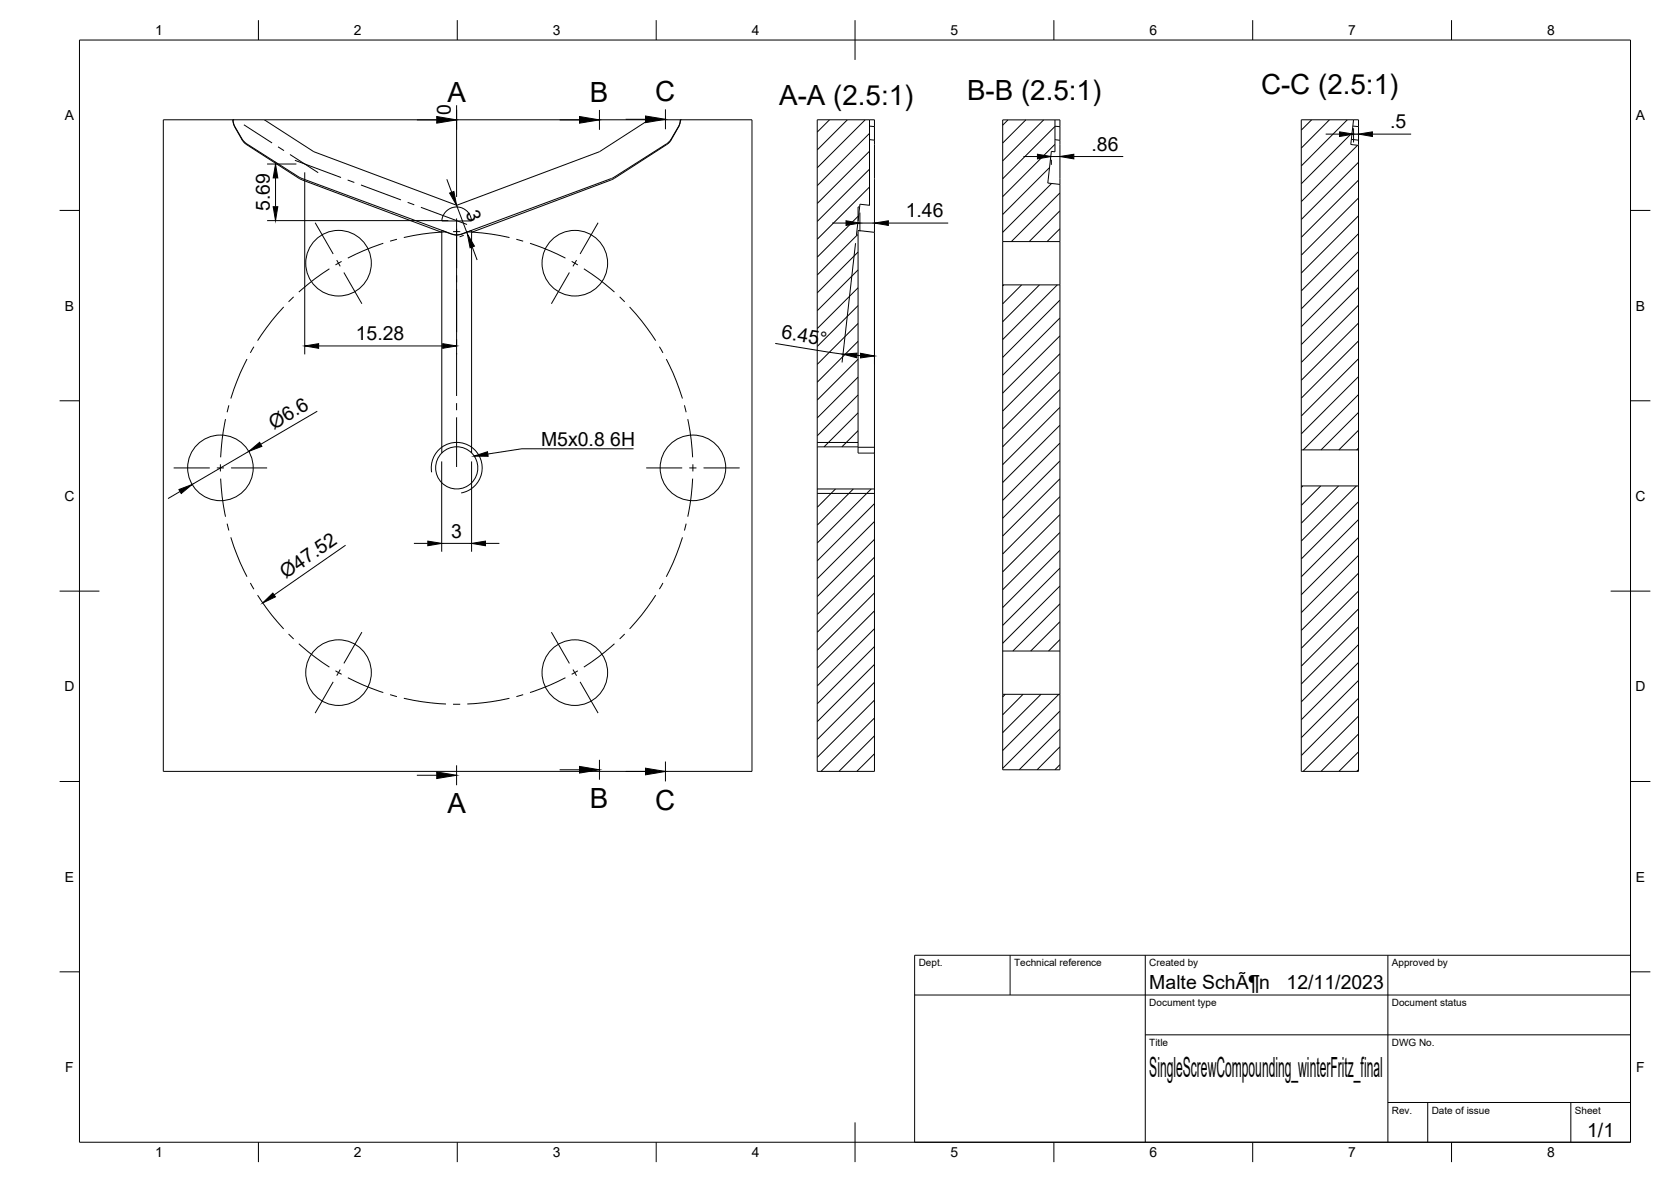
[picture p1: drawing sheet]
<svg xmlns="http://www.w3.org/2000/svg" width="420mm" height="297mm" viewBox="0 0 420 297" stroke-linecap="round" stroke-linejoin="round" font-family="sans-serif">
<!-- layer: Visible -->
<g fill="none" stroke="#000" stroke-width=".25">
<path d="M41.1 30.1h148v163.8h-148zM58.6 30.1l.4 1.7M58.6 30.1h.1M58.6 30.1l.4 1.6M59 31.8l1.9 3.4M59 31.7l1.9 3.3M59 31.7v.1M60.9 35l1.2 1.1 13.1 8.4M60.9 35.2l1.2 1.2 13.8 8.8 35.2 13.2M60.9 35v.2M66.5 30.1l12.4 8 35.9 13.5 35.9-13.5 12.5-8M168.7 35.2l-1.1 1.2-13.9 8.8-35.1 13.2"/>
<path d="M168.7 35v.2M168.7 35l-1.1 1.2-13.6 8.6-37.8 14-1.1 .2-1.6-.2M170.7 31.8l-2 3.4M170.7 31.7v.1M170.7 31.7l-2 3.3M171.1 30.1l-.4 1.7M171.1 30.1h.1M171.1 30.1l-.4 1.6M218.6 30.1v21.5l-2.4-.3v.7M218.6 31.7l1.3 .1M218.6 35.1l1.3 .1M219.9 31.8v-1.7h-14.4v82.2"/>
<path d="M219.9 35.2v78.7M219.9 31.8v3.4M265.3 30.1v8l-.9-.1-.9 8 3 .3M265.3 31.7l1.2 .1M265.3 35.1l1.2 .1M266.5 31.8v-1.7h-14.4v30.6M266.5 35.2v25.5M266.5 31.8v3.4M339.8 35l1.8 .2M340.1 31.7l1.5 .1M340.3 30.1l-.7 6.2 2 .2M341.6 31.8v-1.7h-14.4v83"/>
<path d="M341.6 35.2v77.9M341.6 31.8v3.4M75.2 44.5l38.3 14.3 1.1 .3a8 8 0 0 0 4-1.2v56M111.1 57.9v56M112.2 53.1a3.8 3.8 0 0 1 3.9-.9 3.8 3.8 0 0 1 2.5 3.3h-7.5l.2-1zM215.8 59.1v53.2M215.8 55.5l-.5 3.5 .5 .1M216.2 52l-.4 3.5M216.2 52h-.4v3.5M219.9 58.4l-4.1-.5v1.2M252.1 60.7v10.9M252.1 71.6v92"/>
<path d="M252.1 60.7h14.4M252.1 71.6h14.4M266.5 60.7v10.9M266.5 71.6v92M205.5 112.3v10.6M205.5 112.3h10.3M215.8 112.3v1.6h4.1M219.9 113.9v9M327.2 113.1v9M327.2 113.1h14.4M341.6 113.1v9M205.5 122.9v71h14.4v-71"/>
<path d="M205.5 122.9h14.4M327.2 122.1v71.8h14.4v-71.8M327.2 122.1h14.4M252.1 163.6v10.9M252.1 174.5v18.9h14.4v-18.9M252.1 163.6h14.4M252.1 174.5h14.4M266.5 163.6v10.9"/>
<circle cx="85.1" cy="66.1" r="8.2"/>
<circle cx="144.5" cy="66.1" r="8.2"/>
<circle cx="55.4" cy="117.6" r="8.2"/>
<circle cx="114.8" cy="117.6" r="5.3"/>
<circle cx="174.2" cy="117.6" r="8.2"/>
<circle cx="85.1" cy="169" r="8.2"/>
<circle cx="144.5" cy="169" r="8.2"/>
</g>
<!-- layer: Visible Narrow -->
<path d="M108.5 118.7a6.4 6.4 0 0 1 5.2-7.4 6.4 6.4 0 0 1 7.4 5.2 6.4 6.4 0 0 1-5.1 7.4M205.5 111.2h10.3M215.8 112.4h4.1M205.5 124h14.4" fill="none" stroke="#000" stroke-width=".25"/>
<!-- layer: BORDER -->
<g fill="none" stroke="#000" stroke-width=".25">
<path d="M20 10.1h390v276.9h-390zM65 5.1v5M115 5.1v5M165 5.1v5M215 5.1v10M265 5.1v5M315 5.1v5M365 5.1v5M15 52.9h5M410 52.9h5M15 100.7h5M410 100.7h5"/>
<path d="M15 148.6h10M405 148.6h10M15 196.4h5M410 196.4h5M15 244.2h5M410 244.2h5M65 287v5M115 287v5M165 287v5M215 282.1v9.9M265 287v5M315 287v5"/>
<path d="M365 287v5"/>
</g>
<!-- layer: TITLEBLOCK -->
<path d="M230 240.1h180v46.9h-180zM230 250h180M254 240.1v9.9M288 240.1v46.9M349 240.1v46.9M288 260.1h122M349 277.1h61M359 277.1v9.9M395 277.1v9.9" fill="none" stroke="#000" stroke-width=".25"/>
<!-- layer: Hatching -->
<g fill="none" stroke="#000" stroke-width=".25">
<path d="M208.6 30.1l-3.1 3.1M213 30.1l-7.5 7.6M217.5 30.1l-12 12M218.6 33.5l-13.1 13.1M218.6 38l-13.1 13.1M253.4 30.1l-1.3 1.4M257.9 30.1l-5.8 5.8M262.4 30.1l-10.3 10.3M265.2 31.8l-13.1 13.1M265.2 36.3l-13.1 13.1M329.8 30.1l-2.6 2.6M334.3 30.1l-7.1 7.1"/>
<path d="M338.8 30.1l-11.6 11.6M340 33.4l-12.8 12.8M341.3 36.5l-14.1 14.2M215.5 59.1l-10 10M215.8 54.4l-10.3 10.2M218.6 42.5l-13.1 13.1M218.6 47l-13.1 13.1M218.6 51.5l-.1 .1M263.9 42.1l-11.8 11.8M264.4 46.1l-12.3 12.3M266.5 48.5l-12.2 12.2M266.5 53l-7.7 7.7"/>
<path d="M266.5 57.5l-3.2 3.2M341.6 45.3l-14.4 14.3M341.6 54.2l-14.4 14.4M341.6 40.8l-14.4 14.3M341.6 49.7l-14.4 14.4M341.6 58.7l-14.4 14.4M215.8 63.3l-10.3 10.3M215.8 67.8l-10.3 10.3M215.8 72.3l-10.3 10.3M215.8 76.8l-10.3 10.2M252.4 71.6l-.3 .3M256.9 71.6l-4.8 4.8"/>
<path d="M261.4 71.6l-9.3 9.2M265.9 71.6l-13.8 13.7M266.5 75.4l-14.4 14.4M266.5 79.9l-14.4 14.4M341.6 63.2l-14.4 14.4M341.6 72.2l-14.4 14.4M341.6 67.7l-14.4 14.4M341.6 76.7l-14.4 14.4M215.8 81.3l-10.3 10.3M215.8 85.8l-10.3 10.2M215.8 90.3l-10.3 10.2M215.8 94.8l-10.3 10.2"/>
<path d="M215.8 99.3l-10.3 10.2M266.5 84.4l-14.4 14.4M266.5 88.9l-14.4 14.4M266.5 93.4l-14.4 14.4M266.5 97.9l-14.4 14.4M341.6 81.2l-14.4 14.4M341.6 90.2l-14.4 14.3M341.6 99.2l-13.9 13.9M341.6 85.7l-14.4 14.3M341.6 94.6l-14.4 14.4M215.8 103.7l-8.6 8.6M215.8 108.2l-4.1 4.1"/>
<path d="M266.5 102.4l-14.4 14.4M266.5 106.9l-14.4 14.3M266.5 111.4l-14.4 14.3M266.5 115.9l-14.4 14.3M341.6 108.1l-5 5M341.6 103.6l-9.5 9.5M341.6 112.6l-.5 .5M205.6 122.9l-.1 .1M210.1 122.9l-4.6 4.6M214.6 122.9l-9.1 9.1M219.1 122.9l-13.6 13.5M219.9 126.6l-14.4 14.3"/>
<path d="M219.9 131l-14.4 14.4M219.9 135.5l-14.4 14.4M266.5 120.3l-14.4 14.4M266.5 124.8l-14.4 14.4M266.5 129.3l-14.4 14.4M266.5 133.8l-14.4 14.4M266.5 138.3l-14.4 14.4M327.6 122.1l-.4 .4M332.1 122.1l-4.9 4.9M336.6 122.1l-9.4 9.4M341.1 122.1l-13.9 13.9M341.6 126.1l-14.4 14.3"/>
<path d="M341.6 130.6l-14.4 14.3M341.6 135.1l-14.4 14.3M341.6 139.6l-14.4 14.3M219.9 140l-14.4 14.4M219.9 144.5l-14.4 14.4M219.9 149l-14.4 14.4M219.9 153.5l-14.4 14.4M219.9 158l-14.4 14.4M266.5 142.8l-14.4 14.4M266.5 147.3l-14.4 14.4M266.5 151.8l-11.8 11.8M266.5 156.3l-7.3 7.3"/>
<path d="M341.6 144l-14.4 14.4M341.6 148.5l-14.4 14.4M341.6 153l-14.4 14.4M341.6 157.5l-14.4 14.4M219.9 162.5l-14.4 14.4M219.9 167l-14.4 14.3M219.9 171.5l-14.4 14.3M219.9 175.9l-14.4 14.4M252.8 174.5l-.7 .6M257.3 174.5l-5.2 5.1M261.8 174.5l-9.7 9.6M266.3 174.5l-14.2 14.1"/>
<path d="M266.5 160.7l-2.8 2.9M266.5 178.7l-14.4 14.4M341.6 162l-14.4 14.4M341.6 166.5l-14.4 14.4M341.6 171l-14.4 14.4M341.6 175.5l-14.4 14.4M341.6 180l-13.9 13.8M219.9 180.4l-13.4 13.4M219.9 184.9l-8.9 8.9M219.9 189.4l-4.4 4.4M266.5 183.2l-10.2 10.2M266.5 187.7l-5.7 5.7"/>
<path d="M266.5 192.2l-1.3 1.2M341.6 184.5l-9.4 9.3M341.6 188.9l-4.9 4.9M341.6 193.4l-.4 .4"/>
</g>
<!-- layer: Section Lines -->
<path d="M104.8 30.1h5M114.8 27.6v5M140.7 30.1h5M150.7 27.6v5M157.3 30h5M167.3 27.5v5M104.8 194.8h5M114.8 192.3v5M140.7 193.4h5M150.7 191v4.9M157.3 193.9h5M167.3 191.4v5" fill="none" stroke="#000" stroke-width=".25"/>
<path d="M109.8 29.3l5 .8-5 .9zM145.7 29.3l5 .8-5 .9zM162.3 29.2l5 .8-5 .8zM109.8 194l5 .8-5 .9zM145.7 192.6l5 .8-5 .9zM162.3 193l5 .9-5 .8z" fill="#000" stroke="#000" stroke-width=".25"/>
<!-- layer: Smart Centers -->
<g fill="none" stroke="#000" stroke-width=".25">
<path d="M61.3 31.4l7.1 4.5M69.9 36.9l1.5 1M72.9 38.8l7.1 4.6M74.1 40.3l11.6 4.3M79.2 56l4.6 7.8M87.4 45.2l1.7 .7M90.8 46.5l10 3.7M102.5 50.8l1.7 .7M105.8 52.1l11.6 4.3M112.1 58.3l-6 .5-4.6 .9M113.9 58.2h1.8M114.8 54.9v12.5"/>
<path d="M117.5 58.3l6 .5 4.6 .9M150.4 56l-4.5 7.8M71.3 77.1l-3 3.6-3.5 4.9M73.8 74.6l-1.2 1.2M82.8 67.5l-3.6 2.5-4.1 3.4M84.7 65.4l.9 1.5M85.9 65.7l-1.6 .9M86.5 68.5l4.5 7.8M96.4 61.1l-5 1.9-3.9 1.9M99.8 60.1l-1.7 .5M114.8 69.2v1.7M114.8 72.7v10.7"/>
<path d="M129.8 60.1l1.8 .5M133.3 61.1l4.9 1.9 4 1.9M143.2 68.5l-4.6 7.8M143.7 65.7l1.6 .9M145 65.4l-.9 1.5M146.8 67.5l3.6 2.5 4.1 3.4M155.8 74.6l1.3 1.2M158.3 77.1l3.1 3.6 3.5 4.9M62.1 90.2l-1.7 3.5-2.4 6.4M63.8 87.1l-.9 1.6M114.8 85.2v1.8M114.8 88.8v10.7"/>
<path d="M165.8 87.1l.9 1.6M167.5 90.2l1.7 3.5 2.4 6.4M43.7 117.6h9M54.5 117.6h1.8M55.4 116.7v1.8M56.7 105.3l-.9 5.3-.3 4.3M57.5 101.9l-.4 1.7M58.1 117.6h9.1M114.8 101.3v1.8M114.8 104.9v12.5M162.5 117.6h9M172.1 101.9l.4 1.7"/>
<path d="M172.9 105.3l.9 5.3 .4 4.3M173.3 117.6h1.8M174.2 116.7v1.8M176.9 117.6h9.1M55.5 120.3l.3 4.3 .9 5.2M57.1 131.6l.5 1.7M58 135l1.6 4.4 2.5 5.5M171.6 135l-1.5 4.4-2.6 5.5M172.5 131.6l-.4 1.7M174.2 120.3l-.4 4.3-.9 5.2M62.9 146.5l.9 1.6M64.8 149.6l3.5 4.9 3 3.5"/>
<path d="M72.6 159.3l1.2 1.3M91 158.9l-4.5 7.8M138.6 158.9l4.6 7.8M157.1 159.3l-1.3 1.3M164.9 149.6l-3.5 4.9-3.1 3.5M166.7 146.5l-.9 1.5M75.1 161.8l4.1 3.3 3.6 2.5M83.8 171.4l-4.6 7.8M84.3 168.6l1.6 .9M85.6 168.3l-.9 1.5M87.5 170.3l3.9 1.9 5 1.8M98.1 174.6l1.7 .5"/>
<path d="M101.5 175.5l4.6 .8 6 .6M113.9 177h1.8M128.1 175.5l-4.6 .8-6 .6M131.6 174.6l-1.8 .5M142.2 170.3l-4 1.9-4.9 1.8M144.1 168.3l.9 1.5M145.3 168.6l-1.6 .9M145.9 171.4l4.5 7.8M154.5 161.8l-4.1 3.3-3.6 2.5"/>
</g>
<!-- layer: FD_Dimensions -->
<g fill="none" stroke="#000" stroke-width=".25">
<path d="M114.8 26.4v23.1M257.3 39.3h3.6M264.4 39.3h2.1M270 39.3h12.4M333.3 33.7h3.5M340.3 32.2v3.6M340.3 33.7h1.3M341.6 32.2v3.6M345.1 33.7h9.7M67.2 41.2h7.3M67.2 55.4h45.5M69.3 44.7v7.3"/>
<path d="M76.6 43.3v45.8M112.4 45l1.2 3.3M114.8 57.5v31.6M114.8 51.6l2.7 7.2M116.6 59.1l-1.1 .4M209.2 56.1h3.5M216.2 53.4v4.8M216.2 56.1h3.7M223.4 56.1h15M264.4 40.1v1.3M118.7 62.1l1.3 3.2M215.1 61.1l-3.4 30"/>
<path d="M219.9 60.5v31.1M80.1 86.9h31.2M194.9 86.3l17.1 2.7M215.5 89.3l.9 .1M62.5 113.4l-14.2 8.4M79.8 103.3l-14.2 8.4M111.1 116v22.6M118.6 116v22.6M45.3 123.5l-3.1 1.8M86.9 137l-18 12.5M104.1 136.6h3.5M111.1 136.6h7.5"/>
<path d="M122.1 136.6h3.5"/>
</g>
<g fill="#000" stroke="#000" stroke-width=".25">
<path d="M260.9 38.8l3.5 .5-3.5 .6zM266.5 39.3l3.5-.5v1.1zM336.8 33.1l3.5 .6-3.5 .6zM341.6 33.7l3.5-.6v1.2zM69.3 41.2l.5 3.5h-1.1zM68.7 52h1.1l-.5 3.4zM113.1 48.5l1-.4 .7 3.5zM212.7 55.5l3.5 .6-3.5 .5zM219.9 56.1l3.5-.6v1.1zM117.5 58.8l1.8 3.1-1.1 .4zM76.6 86.9l3.5-.5v1.1zM111.3 86.4l3.5 .5-3.5 .6z"/>
<path d="M212 89l3.5-.3-.1 1.2zM216.4 88.8l3.5 .7-3.5 .4zM62.5 113.4l2.8-2.2 .5 1zM45 123l3.3-1.2-2.7 2.2zM107.6 136l3.5 .6-3.5 .5zM118.6 136.6l3.5-.6v1.1zM66.1 151.5l2.5-2.5 .7 1z"/>
</g>
<!-- layer: Hole Notes -->
<path d="M119.2 114.6l3.4-1.1 .1 1.2z" fill="#000" stroke="#000" stroke-width=".25"/>
<path d="M159.3 112.8h-28.1l-8.5 1.3" fill="none" stroke="#000" stroke-width=".25"/>
<g font-size="7">
<text x="317.1" y="23.5">C-C (2.5:1)</text>
<text x="112.5" y="25.6">A</text>
<text x="148.3" y="25.6">B</text>
<text x="164.8" y="25.4">C</text>
<text x="195.9" y="26.4">A-A (2.5:1)</text>
<text x="243.2" y="25">B-B (2.5:1)</text>
<text x="148.3" y="202.9">B</text>
<text x="164.8" y="203.5">C</text>
<text x="112.5" y="204.3">A</text>
<text x="289" y="270.6">SingleScrewCompounding_winterFritz_final</text>
</g>
<g font-size="4.9">
<text x="113.3" y="28.9" transform="rotate(-90 113.3 28.9)">0</text>
<text x="349.5" y="32.2">.5</text>
<text x="274.4" y="37.9">.86</text>
<text x="67.8" y="53.1" transform="rotate(-90 67.8 53.1)">5.69</text>
<text x="117.1" y="53.4" transform="rotate(69 117.1 53.4)">3</text>
<text x="227.7" y="54.6">1.46</text>
<text x="89.5" y="85.5">15.28</text>
<text x="196.3" y="85.1" transform="rotate(9 196.3 85.1)">6.45°</text>
<text x="68.8" y="108" transform="rotate(-30 68.8 108)">Ø6.6</text>
<text x="136.1" y="112.1">M5x0.8</text>
<text x="153.5" y="112.1">6H</text>
<text x="113.5" y="135.1">3</text>
<text x="71.9" y="145.6" transform="rotate(-35 71.9 145.6)">Ø47.52</text>
<text x="289" y="248.5">Malte SchÃ¶n</text>
<text x="323.5" y="248.5">12/11/2023</text>
<text x="399.1" y="285.7">1/1</text>
</g>
<g font-size="3.5">
<text x="39" y="8.8">1</text>
<text x="89" y="8.8">2</text>
<text x="139" y="8.8">3</text>
<text x="189" y="8.8">4</text>
<text x="239" y="8.8">5</text>
<text x="289" y="8.8">6</text>
<text x="339" y="8.8">7</text>
<text x="389" y="8.8">8</text>
<text x="16.3" y="30.2">A</text>
<text x="411.3" y="30.2">A</text>
<text x="16.3" y="78">B</text>
<text x="411.3" y="78">B</text>
<text x="16.2" y="125.9">C</text>
<text x="411.2" y="125.9">C</text>
<text x="16.2" y="173.7">D</text>
<text x="411.2" y="173.7">D</text>
<text x="16.3" y="221.6">E</text>
<text x="411.3" y="221.6">E</text>
<text x="16.4" y="269.4">F</text>
<text x="411.4" y="269.4">F</text>
<text x="39" y="290.8">1</text>
<text x="89" y="290.8">2</text>
<text x="139" y="290.8">3</text>
<text x="189" y="290.8">4</text>
<text x="239" y="290.8">5</text>
<text x="289" y="290.8">6</text>
<text x="339" y="290.8">7</text>
<text x="389" y="290.8">8</text>
</g>
<g font-size="2.5">
<text x="231" y="242.9">Dept.</text>
<text x="255" y="242.9">Technical reference</text>
<text x="289" y="242.9">Created by</text>
<text x="350" y="242.9">Approved by</text>
<text x="289" y="252.8">Document type</text>
<text x="350" y="252.8">Document status</text>
<text x="289" y="262.9">Title</text>
<text x="350" y="262.9">DWG No.</text>
<text x="350" y="279.9">Rev.</text>
<text x="360" y="279.9">Date of issue</text>
<text x="396" y="279.9">Sheet</text>
</g>
</svg>
